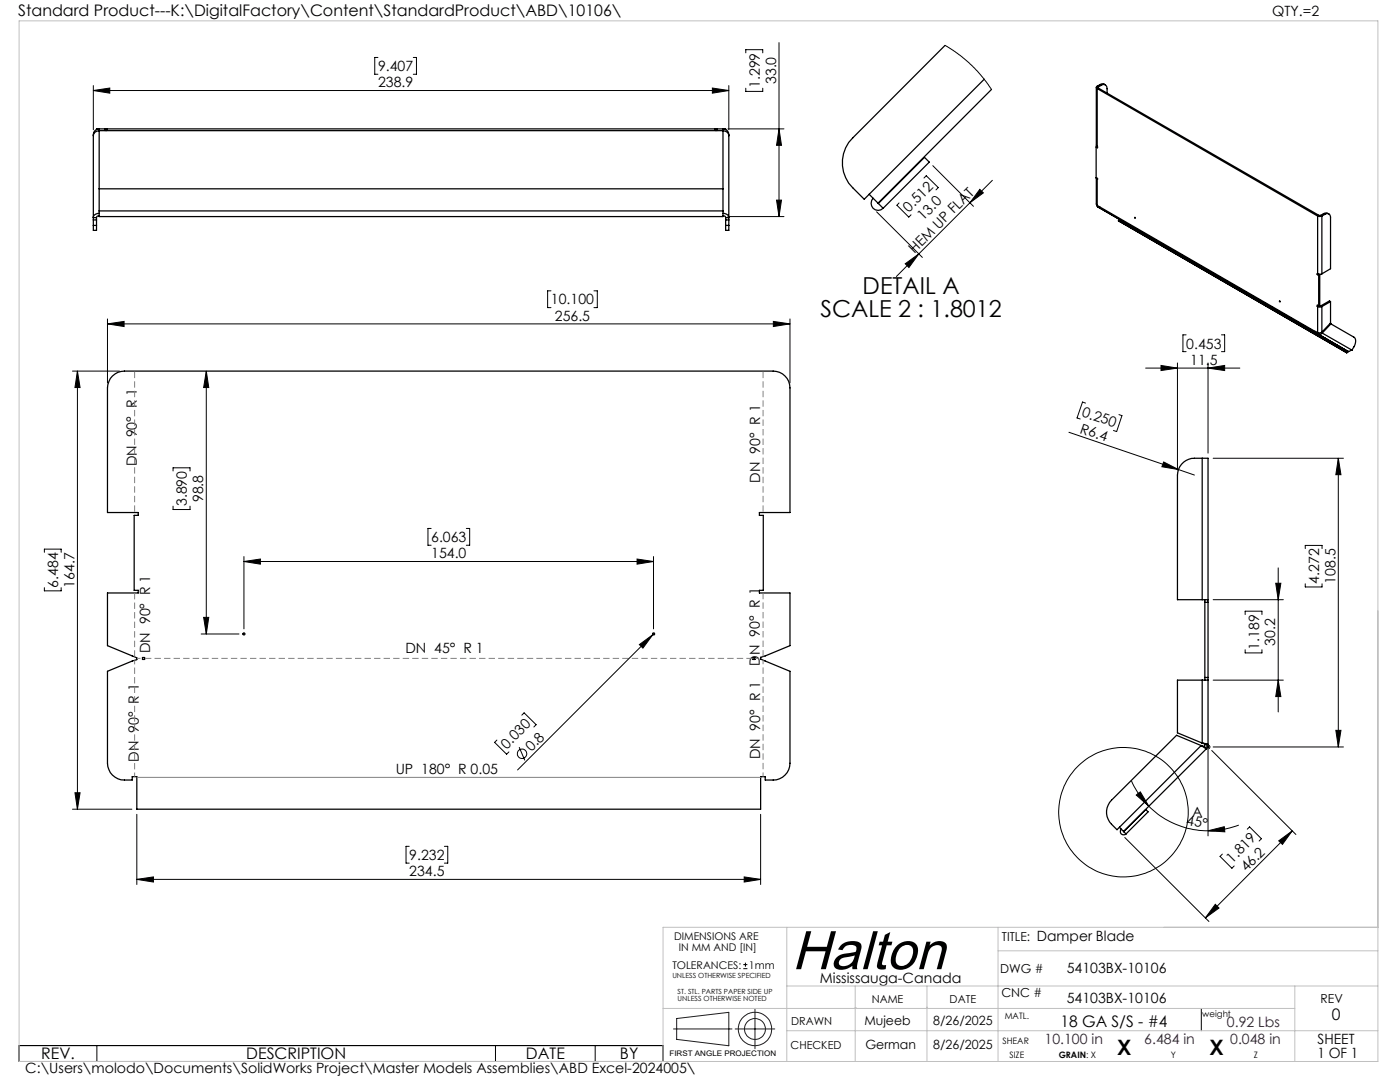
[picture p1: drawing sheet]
<svg xmlns="http://www.w3.org/2000/svg" width="279mm" height="216mm" viewBox="0 0 279 216" stroke-linecap="round" stroke-linejoin="round" font-family="sans-serif">
<g fill="none" stroke="#000" stroke-width=".25">
<path d="M188.6 9.1l-18.4 18.4a7 7 0 0 0 0 10l2.3 2.3 23.9-24M197.9 17.9l-22.7 22.6M218.8 17.5v11.5l.2 .2M219 17.2a.24 .24 0 0 0-.2 .2 .24 .24 0 0 0 .2 .3M219 17.7v11.5M219 17.7l44 25.4M219 17.2l.2 .2M219.2 17.4v.2M219.2 17.6l-.2 .1M219.2 17.6l44 25.4M219.5 16.9l.6-.2 .5 .2M219.5 16.9l-.5 .3"/>
<path d="M219.5 16.9l.2 .1M219.7 17a.72 .72 0 0 1 .9-.1 .72 .72 0 0 1 .3 .8v.9M219.7 17l-.5 .4M19.3 25.9v-.2h125.5v.2M19.8 26.1a1.09 1.09 0 0 0-1.2 1M19.8 26.1v-.3a1.02 1.02 0 0 0-1.2 1.1v18.1M19.8 26.1v16M19.8 37.7h124.5M19.8 26.1h124.5M20.9 25.7v.3h.4v-.3M142.7 25.7v.3h.5v-.3M144.3 26.1a1.09 1.09 0 0 1 1.2 1"/>
<path d="M144.3 26.1v-.3a1.02 1.02 0 0 1 1.2 1.1v18.1M144.3 26.1v16M173.5 38.8l1.7 1.7M174.2 39.5a1.42 1.42 0 0 0 0 2.1 1.42 1.42 0 0 0 2 0M218.8 29.3v6.2M218.8 35.5l.2 .1v.2M218.8 35.5v5.2l.2 .3M218.8 35.5l.2 .3M219 35.8v5.2M219 29.2v.3l-.2-.2M219 29.2l-.2 .1M219 35.7v.1"/>
<path d="M18.6 45v1h.7v-1M18.6 43.9h.7M18.6 45h.7M19.3 43.4v1.6M19.8 42.1v1.1h124.5v-1.1M19.8 42.6a1 1 0 0 0-1.2 .8h.7M19.8 43l-.4 .1-.1 .3M19.8 42.1h124.5M144.3 42.6a1 1 0 0 1 1.2 .8h-.7M144.3 43l.4 .1 .1 .3M144.8 45v1h.7v-1M144.8 43.9h.7"/>
<path d="M144.8 43.4v1.6M144.8 45h.7M175.2 40.5l.1 .1M175.3 40.6l9.2-9.2 1 .9-9.3 9.3M175.3 40.6l.9 1M218.9 41l.2 .3M219 41l.1 .3M219 41l44 25.4M219.1 41.3l49.8 28.8M219.4 41.2l.2 .4zM219.5 41.4v.1M223.2 44.1l45.5 26.3"/>
<path d="M223.2 44.1l.1-.3 44.1 25.4M223.2 44.1l1.6 .8M224.9 44.7h.1M262.9 54.8l.3 .2M263 43.1l.4 .1 .4-.1M263 54.6h.8M263 43.1v11.5M263 54.6l-.1 .2M263.1 54.7l-.2 .1M263.2 55v6.1M263.2 43h.4M263.2 43l-.2 .1"/>
<path d="M263.2 54.7l.2 .1M263.4 54.8v6.1l-.2 .2M263.4 54.8l-.2 .2M263.6 43l.2 .1M263.8 43.1v11.5M264.1 42.7l.6-.2 .5 .2M264.1 42.7l-.5 .3M264.1 42.7l.3 .1M264.4 42.8a.7 .7 0 0 1 .8-.1 .7 .7 0 0 1 .3 .8v10.1l-1.7 1M264.4 42.8l-.6 .3M22.4 75a3.3 3.3 0 0 1 2.4-1h129.5a3.4 3.4 0 0 1 3.4 3.4v24.9h-6.1v.5h.7v15h-.7v.5h6.1v10.5l-5.9 2.4v.3l5.9 2.4v18.4a3.4 3.4 0 0 1-3.4 3.3h-1.6v-.6h-.9v6.5h-124.5v-6.5h-.9v.6a4.3 4.3 0 0 1-4-.9 3.7 3.7 0 0 1-1-2.4v-18.4l5.9-2.3v-.3l-5.9-2.5v-10.5h6.2v-.5h-.8v-15h.8v-.5h-6.2v-24.9a3.7 3.7 0 0 1 1-2.4zM262.4 66.1l.3 .4z"/>
<path d="M262.6 66.3l-.1 .1M262.9 61.1l.1 .1M263 61.2l.3 .1 .5-.1M263 66.4l.1 .3M263 61.2v5.2M263.1 61l-.2 .1M263.1 66.7l5.8 3.4M263.2 61.1l-.3-.2v.2M263.2 61h.4M263.2 61h.1M263.2 61l-.2 .2M263.2 66.5l-.1 .2"/>
<path d="M263.6 61l.2 .2M263.7 66.4l.2 .1M263.8 66.3l-.4 .2-.4-.1M263.8 61.2v5.1M263.9 66.5a.54 .54 0 0 1-.8 .2M263.9 66.5l5.8 3.3M265.5 64.5l.1 .1M265.5 60.2v4.3l-1.7 1.8M265.5 60.2l-1.7 1M265.5 60.2l-.2-.2-1.7 1M265.6 64.6l4.6 2.7a1.39 1.39 0 0 1 0 1.9l-.4 .7-.1-.1M265.6 64.6l-1.7 1.9"/>
<path d="M267.4 69.2l-.2 .3 1.5 .9M267.4 69.2l1.5 .9M268.9 70.1h.1M268.9 70.1l-.2 .3M269.1 70.1l-.4 .3M269.7 69.8a.54 .54 0 0 1-.8 .3M239.9 91.4a4.6 4.6 0 0 0-3.7 .8 3.4 3.4 0 0 0-1.2 2.6v24.9h4.9M239.9 91.4h1.2v57.2M239.9 91.4v28.3M239.9 119.7h1.2M240.5 119.7v16M28.4 131.2h.5v.4h-.5z"/>
<path d="M150.2 131.2h.5v.4h-.5zM239.9 135.7h1.2M239.9 135.7h-4.9v10.5l4.9 2.1M239.9 135.7v12.6M240.5 120.2h.6M240.5 135.2h.6M221.8 159.7l13-13 4.9 2.1-16.8 16.8a4.2 4.2 0 0 1-2-4.4l.5-1.1zM239.7 148.8l.6 .1M239.7 148.8l1.1 .6M239.7 148.8h.1M239.9 148.3l.6 .3M239.9 148.3l1.2 .3"/>
<path d="M239.9 148.3h.1M240.3 148.9l.5 .5M240.5 148.6l-.2 .3M240.5 148.6h.6M240.8 149.4l-16.5 16.5M241.1 148.6l-.3 .8M223.4 165.1l.9 .8M223.8 165.5a.67 .67 0 0 0 0 .9 .67 .67 0 0 0 .9 0M224.3 165.9l.4 .5M228.7 161.5l.4 .5-4.4 4.4"/>
<circle cx="226.5" cy="43.5" r=".09"/>
<circle cx="255.4" cy="60.2" r=".1"/>
<circle cx="48.7" cy="126.5" r=".21"/>
<circle cx="130.5" cy="126.5" r=".21"/>
</g>
<g fill="none" stroke="#000" stroke-width=".2">
<path d="M18.6 18.1l3.3-.5v1zM18.6 17.1v8.8M18.6 18.1h126.9M75.4 11.5h-.6v3.3h.6M82.5 11.5h.6v3.3h-.6M142.2 17.6l3.3 .5-3.3 .5zM145.5 17.1v8.8M148.8 10.5v-.6h3.4v.6M148.8 17.6v.6h3.4v-.6M155.5 8.5v34.7M188.6 9.1l2.9 1.9 2.6 2.2 2.3 2.6 1.5 2.1M145.3 25.7h11.2"/>
<path d="M155 39.9h1l-.5 3.3zM155.5 25.7l.5 3.3h-1zM184.4 35.5l.5-.4 2.4 2.3-.5 .5M186.2 33.1l8.1 8.1M195.5 37.8l.8 .7-2.7 2zM198 36l-14.6 14.7M110 58h-.7v3.4h.7M118.5 58h.7v3.4h-.7M145.3 43.2h11.2M174.9 42.3l9.2 9.1M179.4 40.5l-.4 .5 2.4 2.3 .4-.4M180.7 52.6l2.7-1.9-2 2.7z"/>
<path d="M183.4 50.7l-4.5 4.5M14.5 74h9.3M15.5 74l.5 3.3h-1zM15.5 74v87.5M21.4 64.6l3.4-.5v1.1zM21.4 63.6v12.8M21.4 64.6h136.3M41.2 74l.5 3.3h-1.1zM41.2 74v52.5M154.3 64.1l3.4 .5-3.4 .6zM157.7 63.6v12.8M228.6 73.4h18.8"/>
<path d="M231.7 72.9l3.3 .5-3.3 .5zM235 72.4v21.4M236.7 66.8h-.6v3.4h.6M241.1 73.4l3.3-.5v1zM241.1 72.4v18M243.8 66.8h.6v3.4h-.6M34.5 94v-.7h3.4v.7M213.3 86.3l21.9 7.4M216.6 80.4l-.6-.2-1.1 3.2 .7 .2M223.3 82.7l.6 .2-1.1 3.2-.6-.2M232.2 92.2l3 1.5-3.3-.6zM235.2 93.7l3.2 1.1"/>
<path d="M242.1 91.4h26M267.1 91.4l.5 3.3h-1zM267.1 91.4v57.6M8.9 110.2v-.6h3.3v.6M8.9 117.3v.6h3.3v-.6M34.5 101v.7h3.4v-.7M48.7 112l3.3-.5v1.1zM48.7 111.1v14.4M48.7 112h81.7M86 105.4h-.6v3.4h.6M93.1 105.4h.6v3.4h-.6M127.1 111.5l3.3 .5-3.3 .6z"/>
<path d="M130.4 111.1v14.4M242.1 119.7h14M254.6 116.4h1l-.5 3.3zM255.1 113.3v28.8M260.5 109.5v-.7h3.3v.7M260.5 116.5v.6h3.3v-.6M40.1 126.5h7.6M40.6 123.2h1.1l-.5 3.3zM127.6 128.6l2.7-2-2 2.7zM130.3 126.6l-27 27M130.6 126.4l-.3 .2M242.1 135.7h14"/>
<path d="M248.5 122.6v-.6h3.3v.6M248.5 129.6v.7h3.3v-.7M255.1 135.7l.5 3.3h-1zM15 158.2h1l-.5 3.3zM99.2 147.7l-.5 .4 2.4 2.4 .5-.5M103.6 149.1l1.1 2.6M104.1 142.7l.5-.5 2.4 2.4-.5 .5M225.8 155.8a15.7 15.7 0 0 0 3.5 5.1M226.8 158.6l.8-.6 1.7 2.9zM240.6 149h1M240.7 148.7l.7 .7M241.1 148.6v18.2"/>
<path d="M241.4 148.7l-.7 .7M241.8 149.8l16.8 16.7M242.1 149h26M266.6 145.7h1l-.5 3.3zM14.5 161.5h11.8M27.3 175.5l3.3-.5v1zM27.3 162.5v14M27.3 175.5h124.5M81.7 168.9h-.7v3.3h.7M88.7 168.9h.7v3.3h-.7M148.5 175l3.3 .5-3.3 .5zM151.8 162.5v14"/>
<path d="M224.5 167.1l16.8 16.8M229.3 160.9a16.7 16.7 0 0 0 11.8 4.9M241.1 165.8l3.2-.8 .1 1zM243.9 170.4l-.4 .5 2.4 2.3 .4-.4M247.2 164.6a16.9 16.9 0 0 1-6.1 1.2M248.9 165.5l.5-.5 2.3 2.4-.4 .4M255.2 167.8l2.7-2-2 2.7zM257.9 165.8l-17.3 17.4M148.3 193.3h.9M148.3 192.5h.9M148.8 192.1v.8M242.5 180.4l.8 .8-2.7 2z"/>
<path d="M3.8 208.6h128.5v3.2h-128.5zM19.3 208.6v3.2M98.9 208.6v3.2M118.8 208.6v3.2M239.7 201.2v4.5"/>
<circle cx="104.2" cy="150.4" r=".94"/>
<circle cx="224.2" cy="162.1" r="12.9"/>
</g>
<g fill="none" stroke="#191924" stroke-width=".2">
<path d="M134.4 205.3h11.7M135 203.2l10.5-1.2v6.7l-10.5-1.3zM146.7 205.3h7.9M150.7 201.4v7.9"/>
<circle cx="150.7" cy="205.3" r="2.09"/>
<circle cx="150.7" cy="205.3" r="3.3"/>
</g>
<path d="M26.9 74v28.3M152.3 102.3v-28.3" fill="none" stroke="#808080" stroke-width=".2" stroke-dasharray="1.3 .6" stroke-dashoffset="-.2" stroke-linecap="butt"/>
<path d="M26.9 131.7v23.3" fill="none" stroke="#808080" stroke-width=".2" stroke-dasharray="1.3 .6" stroke-dashoffset=".5" stroke-linecap="butt"/>
<path d="M26.9 118.3v12.7M152.3 131v-12.7" fill="none" stroke="#808080" stroke-width=".2" stroke-dasharray="1.3 .6" stroke-linecap="butt"/>
<path d="M152.3 155v-23.3" fill="none" stroke="#808080" stroke-width=".2" stroke-dasharray="1.3 .6" stroke-dashoffset=".4" stroke-linecap="butt"/>
<path d="M27.3 131.4h1.2M150.7 131.4h1.1" fill="none" stroke="#808080" stroke-width=".2" stroke-dasharray="1.3 .6" stroke-dashoffset=".6" stroke-linecap="butt"/>
<path d="M28.9 131.4h121.4" fill="none" stroke="#808080" stroke-width=".2" stroke-dasharray="1.3 .6" stroke-dashoffset="-.1" stroke-linecap="butt"/>
<path d="M27.3 155.1h124.5" fill="none" stroke="#808080" stroke-width=".2"/>
<path d="M3.8 4.2h271.2v207.6h-271.2zM157 196.7h118M157 185v26.8M170.7 196.7v15.1M185 196.7v15.1M199.2 185v26.8M199.2 189.7h75.8M258.4 196.7v15.1M275 185h-142.7v26.8M132.3 201.2h126.1M157 205.7h118M170.7 201h.1" fill="none" stroke="#c0c0c0" stroke-width=".2"/>
<g fill="#000">
<path d="M232.2 92.2l3 1.5-3.3-.6zM127.6 128.6l2.7-2-2 2.7z"/>
<path d="M142.2 17.6l3.3 .5-3.3 .5zM18.6 18.1l3.3-.5v1z"/>
<path d="M155 39.9h1l-.5 3.3zM155.5 25.7l.5 3.3h-1z"/>
<path d="M180.7 52.6l2.7-1.9-2 2.7zM195.5 37.8l.8 .7-2.7 2z"/>
<path d="M21.4 64.6l3.4-.5v1.1zM154.3 64.1l3.4 .5-3.4 .6z"/>
<path d="M41.2 74l.5 3.3h-1.1zM40.6 123.2h1.1l-.5 3.3z"/>
<path d="M241.1 73.4l3.3-.5v1zM231.7 72.9l3.3 .5-3.3 .5z"/>
<path d="M48.7 112l3.3-.5v1.1zM127.1 111.5l3.3 .5-3.3 .6z"/>
<path d="M255.1 135.7l.5 3.3h-1zM254.6 116.4h1l-.5 3.3z"/>
<path d="M266.6 145.7h1l-.5 3.3zM267.1 91.4l.5 3.3h-1z"/>
<path d="M15 158.2h1l-.5 3.3zM15.5 74l.5 3.3h-1z"/>
<path d="M27.3 175.5l3.3-.5v1zM148.5 175l3.3 .5-3.3 .5z"/>
<path d="M226.8 158.6l.8-.6 1.7 2.9zM241.1 165.8l3.2-.8 .1 1z"/>
<path d="M255.2 167.8l2.7-2-2 2.7zM242.5 180.4l.8 .8-2.7 2z"/>
</g>
<text font-size="11" x="158" y="193.4">Halton</text>
<g font-size="4.7">
<text x="172.2" y="58.7">DETAIL A</text>
<text x="163.7" y="63.3">SCALE 2 : 1.8012</text>
</g>
<g font-size="4.2">
<text x="223" y="210.4">X</text>
<text x="241.4" y="210.4">X</text>
</g>
<g font-size="3.2">
<text x="3.6" y="3.3">Standard Product---K:\DigitalFactory\Content\StandardProduct\ABD\10106\</text>
<text x="265.8" y="203.5">0</text>
<text x="211.6" y="204.9">18 GA S/S - #4</text>
<text x="8.2" y="211.4">REV.</text>
<text x="49.2" y="211.4">DESCRIPTION</text>
<text x="105" y="211.4">DATE</text>
<text x="123.7" y="211.4">BY</text>
</g>
<g font-size="2.8">
<text x="253.9" y="3.3">QTY.=2</text>
<text x="75.5" y="14.2">9.407</text>
<text x="75.5" y="17.4">238.9</text>
<text x="151.6" y="17.6" transform="rotate(-90 151.6 17.6)">1.299</text>
<text x="154.9" y="16.8" transform="rotate(-90 154.9 16.8)">33.0</text>
<text x="181.4" y="42.4" transform="rotate(-45 181.4 42.4)">0.512</text>
<text x="184.3" y="44.2" transform="rotate(-45 184.3 44.2)">13.0</text>
<text x="182.5" y="50.6" transform="rotate(-45 182.5 50.6)">HEM UP FLAT</text>
<text x="110" y="60.8">10.100</text>
<text x="110.7" y="64">256.5</text>
<text x="236.7" y="69.6">0.453</text>
<text x="237.5" y="72.8">11.5</text>
<text x="215.8" y="83" transform="rotate(19 215.8 83)">0.250</text>
<text x="215.4" y="86.3" transform="rotate(19 215.4 86.3)">R6.4</text>
<text x="27.3" y="93" transform="rotate(-90 27.3 93)">DN 90° R 1</text>
<text x="37.3" y="101" transform="rotate(-90 37.3 101)">3.890</text>
<text x="40.6" y="100.2" transform="rotate(-90 40.6 100.2)">98.8</text>
<text x="151.7" y="96.3" transform="rotate(-90 151.7 96.3)">DN 90° R 1</text>
<text x="86.1" y="108.2">6.063</text>
<text x="86.1" y="111.4">154.0</text>
<text x="11.6" y="117.2" transform="rotate(-90 11.6 117.2)">6.484</text>
<text x="14.9" y="117.2" transform="rotate(-90 14.9 117.2)">164.7</text>
<text x="263.3" y="116.5" transform="rotate(-90 263.3 116.5)">4.272</text>
<text x="266.5" y="116.5" transform="rotate(-90 266.5 116.5)">108.5</text>
<text x="30" y="130.3" transform="rotate(-90 30 130.3)">DN 90° R 1</text>
<text x="80.9" y="130.2">DN 45° R 1</text>
<text x="251.3" y="129.6" transform="rotate(-90 251.3 129.6)">1.189</text>
<text x="254.5" y="128.9" transform="rotate(-90 254.5 128.9)">30.2</text>
<text x="151.6" y="132.9" transform="rotate(-90 151.6 132.9)">DN 90° R 1</text>
<text x="101.1" y="149.6" transform="rotate(-45 101.1 149.6)">0.030</text>
<text x="27.7" y="152" transform="rotate(-90 27.7 152)">DN 90° R 1</text>
<text x="79" y="154.5">UP 180° R 0.05</text>
<text x="106.1" y="150" transform="rotate(-45 106.1 150)">0.8</text>
<text x="151.7" y="151.5" transform="rotate(-90 151.7 151.5)">DN 90° R 1</text>
<text x="236.7" y="164.7" transform="rotate(8 236.7 164.7)">45°</text>
<text x="237.9" y="162.9">A</text>
<text x="81.7" y="171.6">9.232</text>
<text x="245.9" y="172.3" transform="rotate(-45 245.9 172.3)">1.819</text>
<text x="81.7" y="174.9">234.5</text>
<text x="248.8" y="174.1" transform="rotate(-45 248.8 174.1)">46.2</text>
<text x="206.9" y="187.8">Damper Blade</text>
<text x="163.6" y="196.1">Mississauga-Canada</text>
<text x="212.9" y="194.1">54103BX-10106</text>
<text x="212.9" y="200.1">54103BX-10106</text>
<text x="263" y="208.3">SHEET</text>
<text x="5" y="214.1">C:\Users\molodo\Documents\SolidWorks Project\Master Models Assemblies\ABD Excel-2024005\</text>
<text x="262.9" y="211.1">1 OF 1</text>
</g>
<g font-size="2.8" fill="#400040">
<text x="208.5" y="208.3">10.100 in</text>
<text x="228.4" y="208.3">6.484 in</text>
<text x="244.9" y="204.9">0.92 Lbs</text>
<text x="245.5" y="208.3">0.048 in</text>
</g>
<g font-size="2.5">
<text x="200" y="187.8">TITLE:</text>
<text x="199.6" y="194.1">DWG #</text>
<text x="199.9" y="198.9">CNC #</text>
<text x="263.5" y="200.1">REV</text>
<text x="172.5" y="204.6">Mujeeb</text>
<text x="172.7" y="209.3">German</text>
<text x="186.2" y="204.6">8/26/2025</text>
<text x="186.2" y="209.3">8/26/2025</text>
</g>
<g font-size="2.2">
<text x="174" y="200.1">NAME</text>
<text x="189.5" y="200.1">DATE</text>
<text x="157.8" y="209.3">CHECKED</text>
<text x="157.9" y="204.6">DRAWN</text>
</g>
<g font-size="2.1">
<text x="134.5" y="187.6">DIMENSIONS ARE</text>
<text x="135.5" y="189.7">IN MM AND [IN]</text>
<text x="134.2" y="193.3">TOLERANCES:</text>
<text x="149.5" y="193.3">1mm</text>
</g>
<g font-size="1.8">
<text x="200.5" y="203.3">MATL.</text>
<text x="240" y="202.8">weight</text>
<text x="200.1" y="208.3">SHEAR</text>
<text x="201.5" y="211.1">SIZE</text>
<text x="211.3" y="211.1">GRAIN: X</text>
<text x="233.7" y="211.1">Y</text>
<text x="250.2" y="211.1">Z</text>
</g>
<text font-size="1.5" x="133.6" y="210.7">FIRST ANGLE PROJECTION</text>
<g font-size="1.4">
<text x="134.2" y="195.1">UNLESS OTHERWISE SPECIFIED</text>
<text x="135.2" y="198.3">ST. STL. PARTS PAPER SIDE UP</text>
<text x="135.2" y="199.7">UNLESS OTHERWISE NOTED</text>
</g>
</svg>
